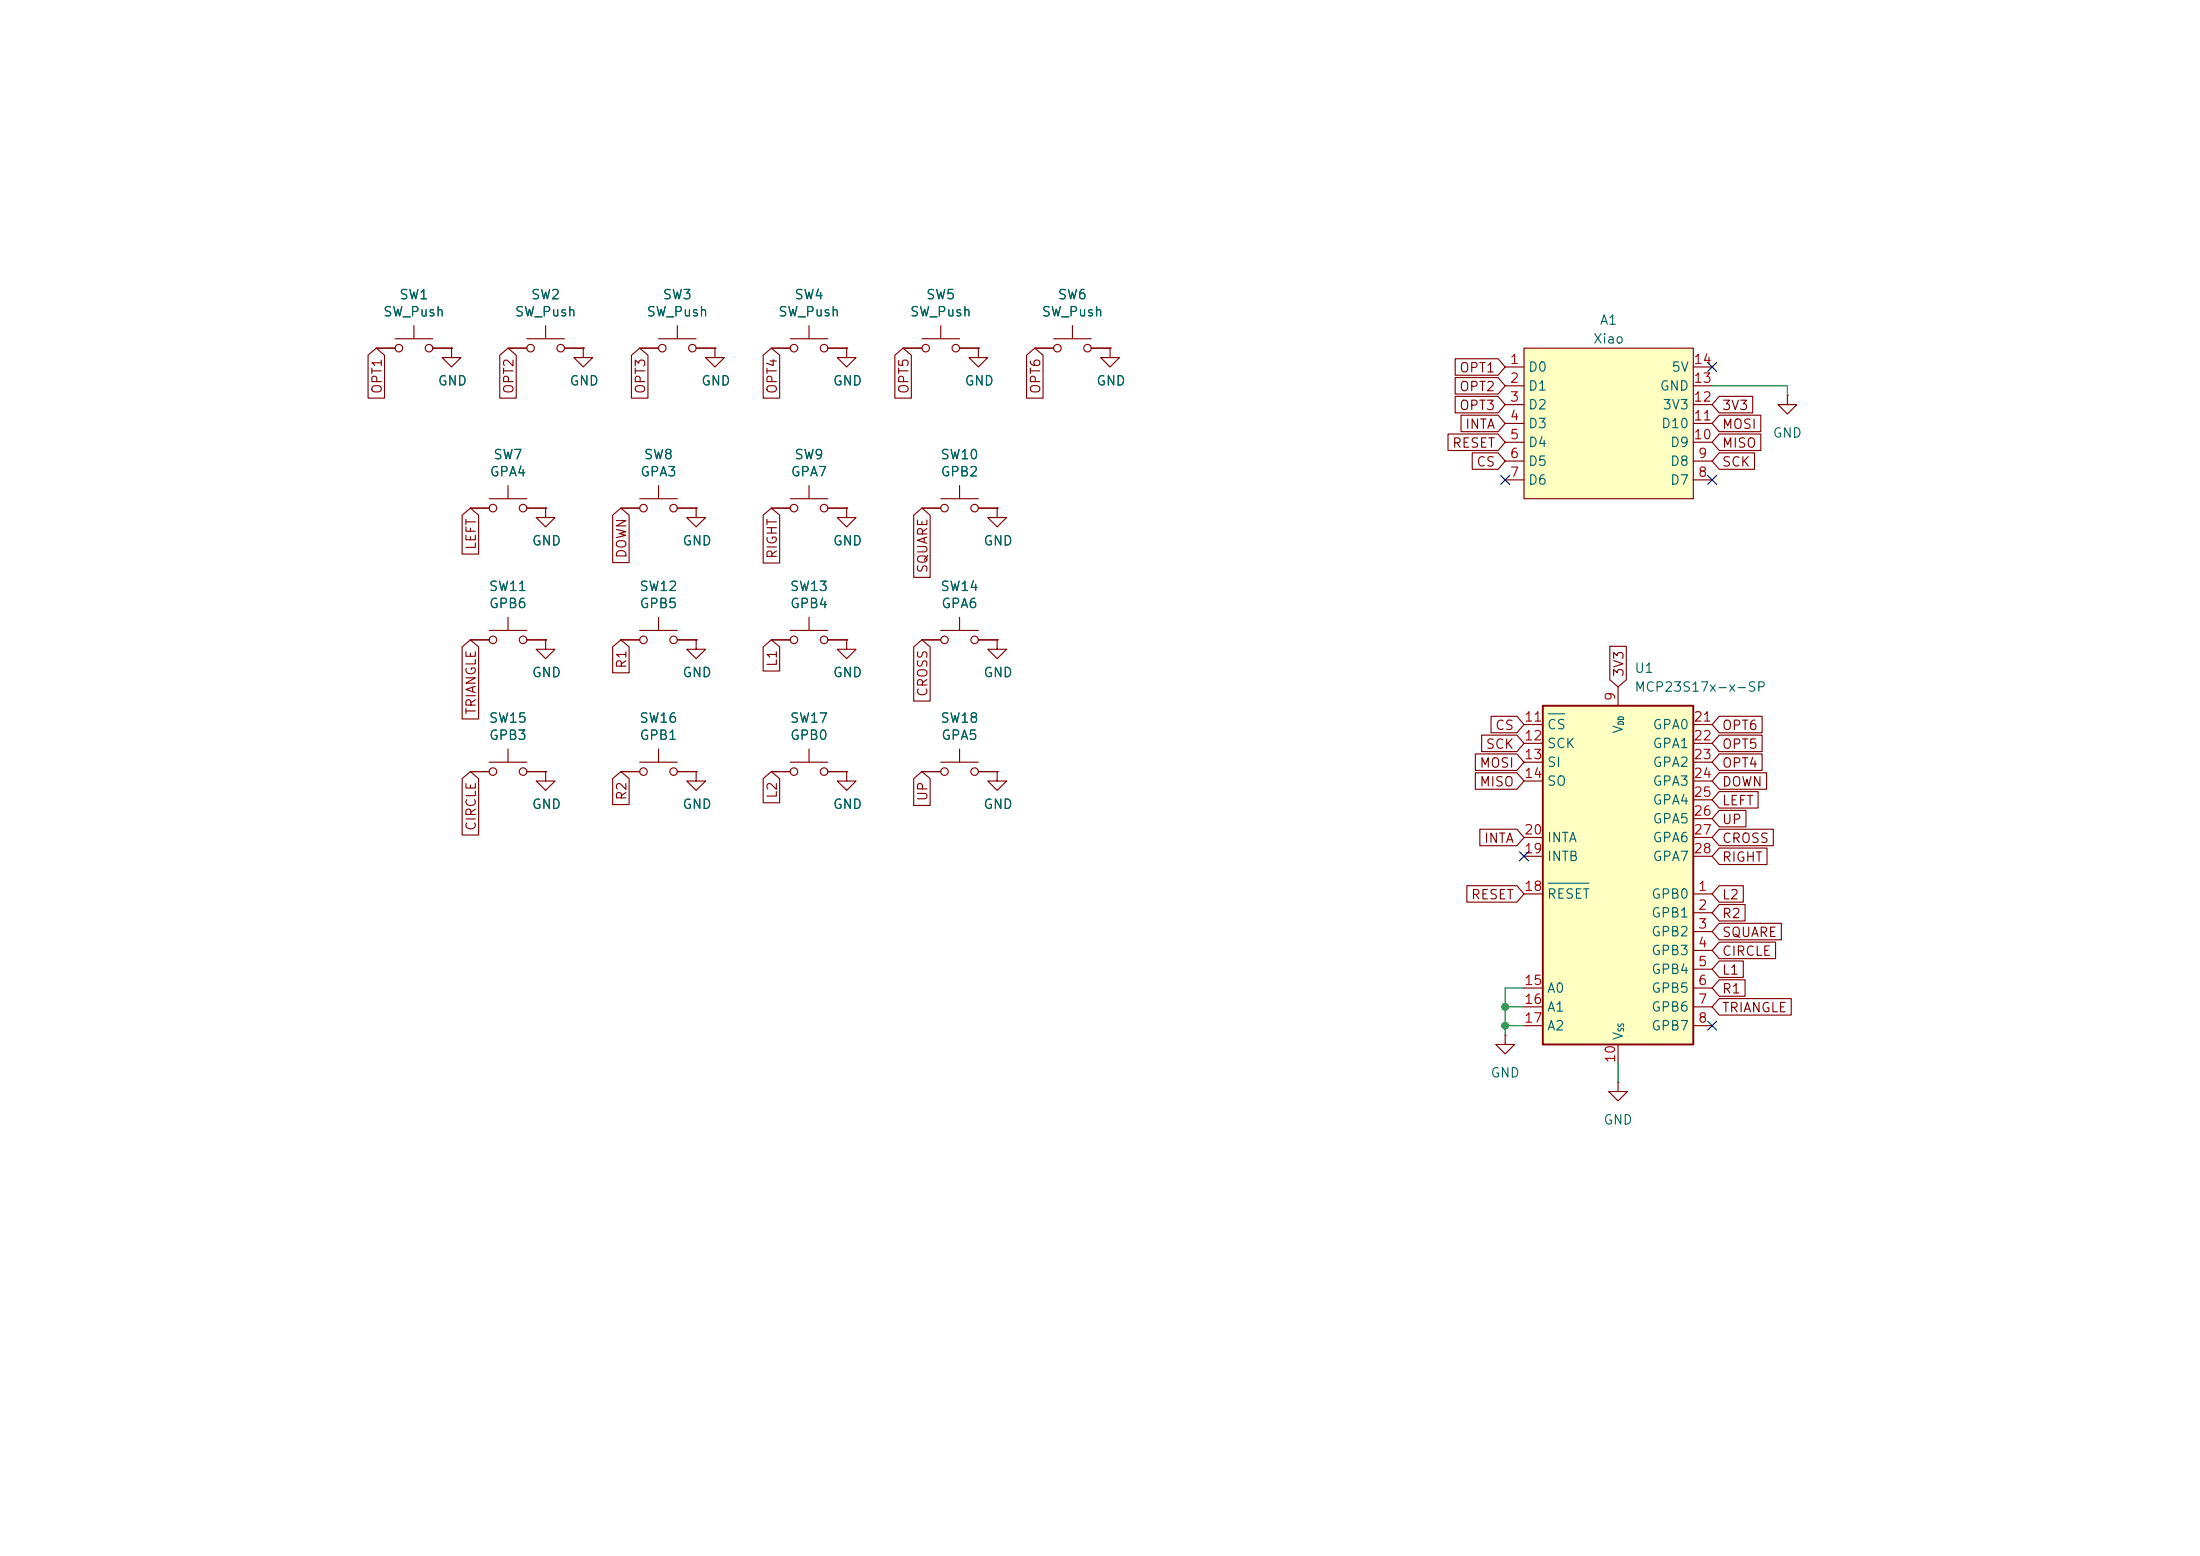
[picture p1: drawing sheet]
<svg xmlns="http://www.w3.org/2000/svg" width="297mm" height="210mm" viewBox="0 0 297 210" stroke-linecap="round" stroke-linejoin="round" font-family="sans-serif">
<g fill="none" stroke="#840000" stroke-width=".15">
<path d="M114.3 47v1.3h1.3l-1.3 1.2-1.3-1.2h1.3M114.3 47h.1M139.7 47h2.5M142.2 45.7h5.1M144.8 43.9v1.8M147.3 47h2.6M104.1 68.6h2.6M106.7 67.3h5.1M109.2 65.5v1.8M111.8 68.6h2.5M73.7 104.1v1.3h1.2l-1.2 1.3-1.3-1.3h1.3M73.7 104.1h.1"/>
<circle cx="142.7" cy="47" r=".51"/>
<circle cx="146.8" cy="47" r=".51"/>
<circle cx="107.2" cy="68.6" r=".51"/>
<circle cx="111.3" cy="68.6" r=".51"/>
</g>
<path d="M205.7 47h22.9v20.3h-22.9z" fill="#ffffc2"/>
<g fill="none" stroke="#840000" stroke-width=".15">
<path d="M50.8 47h2.5M53.3 45.7h5.1M55.9 43.9v1.8M58.4 47h2.6M68.6 47h2.5M71.1 45.7h5.1M73.7 43.9v1.8M76.2 47h2.5M78.7 47v1.3h1.3l-1.3 1.2-1.2-1.2h1.2M78.7 47h.1M86.4 47h2.5M88.9 45.7h5.1"/>
<path d="M91.4 43.9v1.8M94 47h2.5M96.5 47v1.3h1.3l-1.3 1.2-1.3-1.2h1.3M96.5 47h.1M104.1 47h2.6M106.7 45.7h5.1M109.2 43.9v1.8M111.8 47h2.5M121.9 47h2.6M124.5 45.7h5M127 43.9v1.8M129.5 47h2.6"/>
<path d="M132.1 47v1.3h1.2l-1.2 1.2-1.3-1.2h1.3M132.1 47h.1M149.9 47v1.3h1.2l-1.2 1.2-1.3-1.2h1.3M149.9 47h.1M203.2 49.5h2.5M203.2 52.1h2.5M203.2 54.6h2.5M203.2 57.2h2.5M203.2 59.7h2.5M205.7 47h22.9v20.3h-22.9zM228.6 49.5h2.5M228.6 52.1h2.5"/>
<path d="M228.6 54.6h2.5M228.6 57.2h2.5M228.6 59.7h2.5M241.3 53.3v1.3h1.3l-1.3 1.3-1.3-1.3h1.3M241.3 53.3h.1M63.5 68.6h2.5M66 67.3h5.1M68.6 65.5v1.8M71.1 68.6h2.6M73.7 68.6v1.3h1.2l-1.2 1.2-1.3-1.2h1.3M73.7 68.6h.1M83.8 68.6h2.6"/>
<path d="M86.4 67.3h5M88.9 65.5v1.8M91.4 68.6h2.6M94 68.6v1.3h1.2l-1.2 1.2-1.3-1.2h1.3M94 68.6h.1M124.5 68.6h2.5M127 67.3h5.1M129.5 65.5v1.8M132.1 68.6h2.5M134.6 68.6v1.3h1.3l-1.3 1.2-1.3-1.2h1.3M134.6 68.6h.1M203.2 62.2h2.5"/>
<path d="M203.2 64.8h2.5M228.6 62.2h2.5M228.6 64.8h2.5M63.5 86.4h2.5M66 85.1h5.1M68.6 83.3v1.8M71.1 86.4h2.6M73.7 86.4v1.2h1.2l-1.2 1.3-1.3-1.3h1.3M73.7 86.4h.1M83.8 86.4h2.6M86.4 85.1h5M88.9 83.3v1.8"/>
<path d="M91.4 86.4h2.6M94 86.4v1.2h1.2l-1.2 1.3-1.3-1.3h1.3M94 86.4h.1M104.1 86.4h2.6M106.7 85.1h5.1M109.2 83.3v1.8M111.8 86.4h2.5M114.3 86.4v1.2h1.3l-1.3 1.3-1.3-1.3h1.3M114.3 86.4h.1M124.5 86.4h2.5M127 85.1h5.1M129.5 83.3v1.8"/>
<path d="M132.1 86.4h2.5M134.6 86.4v1.2h1.3l-1.3 1.3-1.3-1.3h1.3M134.6 86.4h.1M63.5 104.1h2.5M66 102.9h5.1M68.6 101.1v1.8M71.1 104.1h2.6M83.8 104.1h2.6M86.4 102.9h5M88.9 101.1v1.8M91.4 104.1h2.6M94 104.1v1.3h1.2l-1.2 1.3-1.3-1.3h1.3"/>
<path d="M94 104.1h.1M104.1 104.1h2.6M106.7 102.9h5.1M109.2 101.1v1.8M111.8 104.1h2.5M114.3 104.1v1.3h1.3l-1.3 1.3-1.3-1.3h1.3M114.3 104.1h.1M124.5 104.1h2.5M127 102.9h5.1M129.5 101.1v1.8M132.1 104.1h2.5M134.6 104.1v1.3h1.3l-1.3 1.3-1.3-1.3h1.3"/>
<path d="M134.6 104.1h.1M203.2 139.7v1.3h1.3l-1.3 1.2-1.3-1.2h1.3M203.2 139.7h.1M218.4 146.1v1.2h1.3l-1.3 1.3-1.2-1.3h1.2M218.4 146.1h.1"/>
<circle cx="53.8" cy="47" r=".51"/>
<circle cx="57.9" cy="47" r=".51"/>
<circle cx="71.6" cy="47" r=".51"/>
<circle cx="75.7" cy="47" r=".51"/>
<circle cx="89.4" cy="47" r=".51"/>
<circle cx="93.5" cy="47" r=".51"/>
<circle cx="107.2" cy="47" r=".51"/>
<circle cx="111.3" cy="47" r=".51"/>
<circle cx="125" cy="47" r=".51"/>
<circle cx="129" cy="47" r=".51"/>
<circle cx="66.5" cy="68.6" r=".51"/>
<circle cx="70.6" cy="68.6" r=".51"/>
<circle cx="86.9" cy="68.6" r=".51"/>
<circle cx="90.9" cy="68.6" r=".51"/>
<circle cx="127.5" cy="68.6" r=".51"/>
<circle cx="131.6" cy="68.6" r=".51"/>
<circle cx="66.5" cy="86.4" r=".51"/>
<circle cx="70.6" cy="86.4" r=".51"/>
<circle cx="86.9" cy="86.4" r=".51"/>
<circle cx="90.9" cy="86.4" r=".51"/>
<circle cx="107.2" cy="86.4" r=".51"/>
<circle cx="111.3" cy="86.4" r=".51"/>
<circle cx="127.5" cy="86.4" r=".51"/>
<circle cx="131.6" cy="86.4" r=".51"/>
<circle cx="66.5" cy="104.1" r=".51"/>
<circle cx="70.6" cy="104.1" r=".51"/>
<circle cx="86.9" cy="104.1" r=".51"/>
<circle cx="90.9" cy="104.1" r=".51"/>
<circle cx="107.2" cy="104.1" r=".51"/>
<circle cx="111.3" cy="104.1" r=".51"/>
<circle cx="127.5" cy="104.1" r=".51"/>
<circle cx="131.6" cy="104.1" r=".51"/>
</g>
<path d="M208.3 95.3h20.3v45.7h-20.3z" fill="#ffffc2"/>
<path d="M208.3 95.3h20.3v45.7h-20.3z" fill="none" stroke="#840000" stroke-width=".25"/>
<g fill="none" stroke="#840000" stroke-width=".15">
<path d="M49.7 47.9l1.1-.9 1.1 .9v5.8h-2.2zM50.8 47h2.5M58.4 47h2.6M61 47v1.3h1.2l-1.2 1.2-1.3-1.2h1.3M61 47h.1M67.5 47.9l1.1-.9 1.1 .9v5.8h-2.2zM68.6 47h2.5M76.2 47h2.5M78.7 47h.1M85.2 47.9l1.2-.9 1.1 .9v5.8h-2.3zM86.4 47h2.5M94 47h2.5"/>
<path d="M96.5 47h.1M103 47.9l1.1-.9 1.2 .9v5.8h-2.3zM104.1 47h2.6M111.8 47h2.5M114.3 47h.1M120.8 47.9l1.1-.9 1.1 .9v5.8h-2.2zM121.9 47h2.6M129.5 47h2.6M132.1 47h.1M138.6 47.9l1.1-.9 1.1 .9v5.8h-2.2zM139.7 47h2.5M147.3 47h2.6"/>
<path d="M149.9 47h.1M195.5 58.6h6.7l1 1.1-1 1.1h-6.7zM196.5 48.4h5.7l1 1.1-1 1.1h-5.7zM196.5 51h5.7l1 1.1-1 1.1h-5.7zM196.5 53.5h5.7l1 1.1-1 1.1h-5.7zM197.2 56h5l1 1.2-1 1.1h-5zM232.1 53.5h4.5v2.2h-4.5l-1-1.1zM232.1 58.6h5.6v2.2h-5.6l-1-1.1zM232.1 56h5.6v2.3h-5.6l-1-1.1zM62.4 69.5l1.1-.9 1.1 .9v5.3h-2.2zM63.5 68.6h2.5M71.1 68.6h2.6"/>
<path d="M73.7 68.6h.1M82.7 69.5l1.1-.9 1.1 .9v6.4h-2.2zM83.8 68.6h2.6M91.4 68.6h2.6M94 68.6h.1M103 69.5l1.1-.9 1.2 .9v6.5h-2.3zM104.1 68.6h2.6M111.8 68.6h2.5M114.3 68.6v1.3h1.3l-1.3 1.2-1.3-1.2h1.3M114.3 68.6h.1M123.3 69.5l1.2-.9 1.1 .9v8.4h-2.3zM124.5 68.6h2.5"/>
<path d="M132.1 68.6h2.5M134.6 68.6h.1M198.8 61.1h3.4l1 1.1-1 1.1h-3.4zM232.1 61.1h4.8v2.2h-4.8l-1-1.1zM62.4 87.3l1.1-.9 1.1 .9v9.7h-2.2zM63.5 86.4h2.5M71.1 86.4h2.6M73.7 86.4h.1M82.7 87.3l1.1-.9 1.1 .9v3.5h-2.2zM83.8 86.4h2.6M91.4 86.4h2.6M94 86.4h.1"/>
<path d="M103 87.3l1.1-.9 1.2 .9v3.3h-2.3zM104.1 86.4h2.6M111.8 86.4h2.5M114.3 86.4h.1M123.3 87.3l1.2-.9 1.1 .9v7.3h-2.3zM124.5 86.4h2.5M132.1 86.4h2.5M134.6 86.4h.1M200 99.2h4.8l.9 1.1-.9 1.1h-4.8zM201.3 96.7h3.5l.9 1.1-.9 1.1h-3.5zM205.7 97.8h2.6M217.3 87.2h2.3v4.6l-1.2 .9-1.1-.9z"/>
<path d="M218.4 92.7v2.6M228.6 97.8h2.5M232.1 96.7h5.8v2.2h-5.8l-1-1.1zM232.1 99.2h5.8v2.2h-5.8l-1-1.1zM62.4 105.1l1.1-1 1.1 1v7.6h-2.2zM63.5 104.1h2.5M71.1 104.1h2.6M73.7 104.1h.1M82.7 105.1l1.1-1 1.1 1v3.5h-2.2zM83.8 104.1h2.6M91.4 104.1h2.6M94 104.1h.1"/>
<path d="M103 105.1l1.1-1 1.2 1v3.2h-2.3zM104.1 104.1h2.6M111.8 104.1h2.5M114.3 104.1h.1M123.3 105.1l1.2-1 1.1 1v3.6h-2.3zM124.5 104.1h2.5M132.1 104.1h2.5M134.6 104.1h.1M198 119.5h6.8l.9 1.2-.9 1.1h-6.8zM199.2 101.8h5.6l.9 1.1-.9 1.1h-5.6zM199.2 104.3h5.6l.9 1.1-.9 1.1h-5.6zM199.8 111.9h5l.9 1.1-.9 1.1h-5z"/>
<path d="M205.7 100.3h2.6M205.7 102.9h2.6M205.7 105.4h2.6M205.7 115.6h2.6M205.7 113h2.6M228.6 100.3h2.5M228.6 102.9h2.5M228.6 105.4h2.5M228.6 115.6h2.5M228.6 113h2.5M228.6 108h2.5M228.6 110.5h2.5"/>
<path d="M232.1 111.9h7.3v2.2h-7.3l-1-1.1zM232.1 119.5h3.2v2.3h-3.2l-1-1.1zM232.1 114.5h6.5v2.2h-6.5l-1-1.1zM232.1 109.4h3.6v2.2h-3.6l-1-1.1zM232.1 104.3h6.4v2.2h-6.4l-1-1.1zM232.1 106.8h5.2v2.3h-5.2l-1-1.1zM232.1 101.8h5.8v2.2h-5.8l-1-1.1zM205.7 120.7h2.6M205.7 133.4h2.6M205.7 135.9h2.6M205.7 138.4h2.6M228.6 120.7h2.5"/>
<path d="M228.6 123.2h2.5M228.6 125.7h2.5M228.6 128.3h2.5M228.6 130.8h2.5M228.6 133.4h2.5M228.6 135.9h2.5M228.6 138.4h2.5M232.1 127.2h7.6v2.2h-7.6l-1-1.1zM232.1 132.2h3.5v2.3h-3.5l-1-1.1zM232.1 124.6h8.4v2.2h-8.4l-1-1.1zM232.1 134.8h9.7v2.2h-9.7l-1-1.1zM232.1 129.7h3.2v2.2h-3.2l-1-1.1z"/>
<path d="M232.1 122.1h3.5v2.2h-3.5l-1-1.1zM218.4 141v2.5"/>
</g>
<path d="M209 96.3h2.2M209 119.2h5.5" fill="none" stroke="#006464" stroke-width=".15"/>
<path d="M231.1 52.1h10.2v1.2M203.2 138.4h2.5M203.2 135.9h2.5M205.7 133.4h-2.5v6.3M218.4 143.5v2.6" fill="none" stroke="#009600" stroke-width=".15"/>
<path d="M230.5 48.9l1.2 1.2M231.7 48.9l-1.2 1.2M202.6 64.2l1.2 1.2M203.8 64.2l-1.2 1.2M230.5 64.2l1.2 1.2M231.7 64.2l-1.2 1.2M205.1 115l1.2 1.2M206.3 115l-1.2 1.2M230.5 137.8l1.2 1.2M231.7 137.8l-1.2 1.2" fill="none" stroke="#000084" stroke-width=".15"/>
<g fill="#009600" stroke="#009600" stroke-width=".14">
<circle cx="203.2" cy="138.4" r=".46"/>
<circle cx="203.2" cy="135.9" r=".46"/>
</g>
<g font-size="1.3" fill="#006464">
<text x="53.8" y="40.7">SW1</text>
<text x="71.6" y="40.7">SW2</text>
<text x="89.4" y="40.7">SW3</text>
<text x="107.2" y="40.7">SW4</text>
<text x="124.9" y="40.7">SW5</text>
<text x="142.7" y="40.7">SW6</text>
<text x="51.6" y="43">SW_Push</text>
<text x="69.4" y="43">SW_Push</text>
<text x="87.2" y="43">SW_Push</text>
<text x="105" y="43">SW_Push</text>
<text x="122.8" y="43">SW_Push</text>
<text x="140.5" y="43">SW_Push</text>
<text x="215" y="46.7">Xiao</text>
<text x="215.9" y="44.1">A1</text>
<text x="59" y="52.3">GND</text>
<text x="76.8" y="52.3">GND</text>
<text x="94.6" y="52.3">GND</text>
<text x="112.4" y="52.3">GND</text>
<text x="130.1" y="52.3">GND</text>
<text x="147.9" y="52.3">GND</text>
<text x="206.2" y="50.5">D0</text>
<text x="206.2" y="53">D1</text>
<text x="224" y="53">GND</text>
<text x="225.6" y="50.5">5V</text>
<text x="206.2" y="55.6">D2</text>
<text x="206.2" y="58.1">D3</text>
<text x="224.2" y="58.1">D10</text>
<text x="224.4" y="55.6">3V3</text>
<text x="239.2" y="59.4">GND</text>
<text x="66" y="64.6">GPA4</text>
<text x="66.5" y="62.3">SW7</text>
<text x="86.4" y="64.6">GPA3</text>
<text x="86.8" y="62.3">SW8</text>
<text x="106.7" y="64.6">GPA7</text>
<text x="107.2" y="62.3">SW9</text>
<text x="126.9" y="62.3">SW10</text>
<text x="126.9" y="64.6">GPB2</text>
<text x="206.2" y="60.7">D4</text>
<text x="206.2" y="63.2">D5</text>
<text x="206.2" y="65.7">D6</text>
<text x="225.4" y="65.7">D7</text>
<text x="225.4" y="63.2">D8</text>
<text x="225.4" y="60.7">D9</text>
<text x="71.7" y="73.9">GND</text>
<text x="92" y="73.9">GND</text>
<text x="112.4" y="73.9">GND</text>
<text x="132.7" y="73.9">GND</text>
<text x="65.9" y="80.1">SW11</text>
<text x="65.9" y="82.4">GPB6</text>
<text x="86.2" y="80.1">SW12</text>
<text x="86.3" y="82.4">GPB5</text>
<text x="106.6" y="80.1">SW13</text>
<text x="106.6" y="82.4">GPB4</text>
<text x="126.9" y="80.1">SW14</text>
<text x="127" y="82.4">GPA6</text>
<text x="71.7" y="91.7">GND</text>
<text x="92" y="91.7">GND</text>
<text x="112.4" y="91.7">GND</text>
<text x="132.7" y="91.7">GND</text>
<text x="220.6" y="91.1">U1</text>
<text x="220.6" y="93.7">MCP23S17x-x-SP</text>
<text x="65.9" y="97.9">SW15</text>
<text x="65.9" y="100.2">GPB3</text>
<text x="86.2" y="97.9">SW16</text>
<text x="86.3" y="100.2">GPB1</text>
<text x="106.6" y="97.9">SW17</text>
<text x="106.6" y="100.2">GPB0</text>
<text x="126.9" y="97.9">SW18</text>
<text x="127" y="100.2">GPA5</text>
<text x="208.8" y="98.8">CS</text>
<text x="208.8" y="101.3">SCK</text>
<text x="219.4" y="99.1" transform="rotate(-90 219.4 99.1)">V</text>
<text x="223" y="98.8">GPA0</text>
<text x="223" y="101.3">GPA1</text>
<text x="208.8" y="103.8">SI</text>
<text x="208.8" y="106.4">SO</text>
<text x="223" y="103.8">GPA2</text>
<text x="223" y="106.4">GPA3</text>
<text x="71.7" y="109.5">GND</text>
<text x="92" y="109.5">GND</text>
<text x="112.4" y="109.5">GND</text>
<text x="132.7" y="109.5">GND</text>
<text x="208.8" y="114">INTA</text>
<text x="223" y="108.9">GPA4</text>
<text x="223" y="111.5">GPA5</text>
<text x="223" y="114">GPA6</text>
<text x="208.8" y="116.5">INTB</text>
<text x="223" y="116.5">GPA7</text>
<text x="208.8" y="121.6">RESET</text>
<text x="222.8" y="121.6">GPB0</text>
<text x="222.8" y="124.2">GPB1</text>
<text x="222.8" y="126.7">GPB2</text>
<text x="222.8" y="129.2">GPB3</text>
<text x="222.8" y="131.8">GPB4</text>
<text x="208.8" y="134.3">A0</text>
<text x="208.8" y="136.9">A1</text>
<text x="222.8" y="134.3">GPB5</text>
<text x="222.8" y="136.9">GPB6</text>
<text x="208.8" y="139.4">A2</text>
<text x="219.4" y="140.5" transform="rotate(-90 219.4 140.5)">V</text>
<text x="222.8" y="139.4">GPB7</text>
<text x="201.1" y="145.7">GND</text>
<text x="216.4" y="152.1">GND</text>
</g>
<g font-size="1.3" fill="#840000">
<text x="51.9" y="53.3" transform="rotate(-90 51.9 53.3)">OPT1</text>
<text x="69.6" y="53.3" transform="rotate(-90 69.6 53.3)">OPT2</text>
<text x="87.4" y="53.3" transform="rotate(-90 87.4 53.3)">OPT3</text>
<text x="105.2" y="53.3" transform="rotate(-90 105.2 53.3)">OPT4</text>
<text x="123" y="53.3" transform="rotate(-90 123 53.3)">OPT5</text>
<text x="140.8" y="53.3" transform="rotate(-90 140.8 53.3)">OPT6</text>
<text x="196.9" y="50.6">OPT1</text>
<text x="196.9" y="53.1">OPT2</text>
<text x="196.9" y="55.7">OPT3</text>
<text x="197.7" y="58.2">INTA</text>
<text x="232.4" y="55.7">3V3</text>
<text x="232.4" y="58.2">MOSI</text>
<text x="196" y="60.7">RESET</text>
<text x="199.2" y="63.3">CS</text>
<text x="232.4" y="63.3">SCK</text>
<text x="232.4" y="60.7">MISO</text>
<text x="64.6" y="74.3" transform="rotate(-90 64.6 74.3)">LEFT</text>
<text x="84.9" y="75.5" transform="rotate(-90 84.9 75.5)">DOWN</text>
<text x="105.2" y="75.5" transform="rotate(-90 105.2 75.5)">RIGHT</text>
<text x="125.5" y="77.5" transform="rotate(-90 125.5 77.5)">SQUARE</text>
<text x="84.9" y="90.3" transform="rotate(-90 84.9 90.3)">R1</text>
<text x="105.2" y="90.1" transform="rotate(-90 105.2 90.1)">L1</text>
<text x="125.5" y="94.1" transform="rotate(-90 125.5 94.1)">CROSS</text>
<text x="219.5" y="91.5" transform="rotate(-90 219.5 91.5)">3V3</text>
<text x="64.6" y="96.6" transform="rotate(-90 64.6 96.6)">TRIANGLE</text>
<text x="200.5" y="101.4">SCK</text>
<text x="201.8" y="98.8">CS</text>
<text x="232.4" y="98.8">OPT6</text>
<text x="232.4" y="101.4">OPT5</text>
<text x="105.2" y="107.9" transform="rotate(-90 105.2 107.9)">L2</text>
<text x="199.6" y="103.9">MOSI</text>
<text x="199.6" y="106.5">MISO</text>
<text x="232.4" y="106.5">DOWN</text>
<text x="232.4" y="103.9">OPT4</text>
<text x="64.6" y="112.2" transform="rotate(-90 64.6 112.2)">CIRCLE</text>
<text x="84.9" y="108.1" transform="rotate(-90 84.9 108.1)">R2</text>
<text x="125.5" y="108.2" transform="rotate(-90 125.5 108.2)">UP</text>
<text x="232.4" y="111.5">UP</text>
<text x="232.4" y="109">LEFT</text>
<text x="200.3" y="114.1">INTA</text>
<text x="232.4" y="114.1">CROSS</text>
<text x="232.4" y="116.6">RIGHT</text>
<text x="198.5" y="121.7">RESET</text>
<text x="232.4" y="124.2">R2</text>
<text x="232.4" y="121.7">L2</text>
<text x="232.4" y="129.3">CIRCLE</text>
<text x="232.4" y="126.8">SQUARE</text>
<text x="232.4" y="131.9">L1</text>
<text x="232.4" y="134.4">R1</text>
<text x="232.4" y="136.9">TRIANGLE</text>
</g>
<g font-size="1.3" fill="#a90000">
<text x="203.7" y="49.4">1</text>
<text x="203.7" y="52">2</text>
<text x="228.5" y="52">13</text>
<text x="228.5" y="49.4">14</text>
<text x="203.7" y="54.5">3</text>
<text x="203.7" y="57.1">4</text>
<text x="203.7" y="59.6">5</text>
<text x="228.5" y="59.6">10</text>
<text x="228.5" y="57.1">11</text>
<text x="228.5" y="54.5">12</text>
<text x="203.7" y="62.1">6</text>
<text x="203.7" y="64.7">7</text>
<text x="229.1" y="64.7">8</text>
<text x="229.1" y="62.1">9</text>
<text x="218.4" y="94.7" transform="rotate(-90 218.4 94.7)">9</text>
<text x="205.7" y="97.7">11</text>
<text x="205.7" y="100.2">12</text>
<text x="228.5" y="97.7">21</text>
<text x="228.5" y="100.2">22</text>
<text x="205.7" y="102.8">13</text>
<text x="205.7" y="105.3">14</text>
<text x="228.5" y="102.8">23</text>
<text x="228.5" y="105.3">24</text>
<text x="228.5" y="107.9">25</text>
<text x="205.7" y="112.9">20</text>
<text x="228.5" y="110.4">26</text>
<text x="228.5" y="112.9">27</text>
<text x="205.7" y="115.5">19</text>
<text x="228.5" y="115.5">28</text>
<text x="205.7" y="120.6">18</text>
<text x="229.1" y="120.6">1</text>
<text x="229.1" y="123.1">2</text>
<text x="229.1" y="125.6">3</text>
<text x="229.1" y="128.2">4</text>
<text x="229.1" y="130.7">5</text>
<text x="205.7" y="133.3">15</text>
<text x="205.7" y="135.8">16</text>
<text x="229.1" y="133.3">6</text>
<text x="229.1" y="135.8">7</text>
<text x="205.7" y="138.3">17</text>
<text x="218.4" y="143.6" transform="rotate(-90 218.4 143.6)">10</text>
<text x="229.1" y="138.3">8</text>
</g>
<g font-size=".8" fill="#006464">
<text x="219.4" y="98" transform="rotate(-90 219.4 98)">DD</text>
<text x="219.4" y="139.3" transform="rotate(-90 219.4 139.3)">SS</text>
</g>
</svg>
